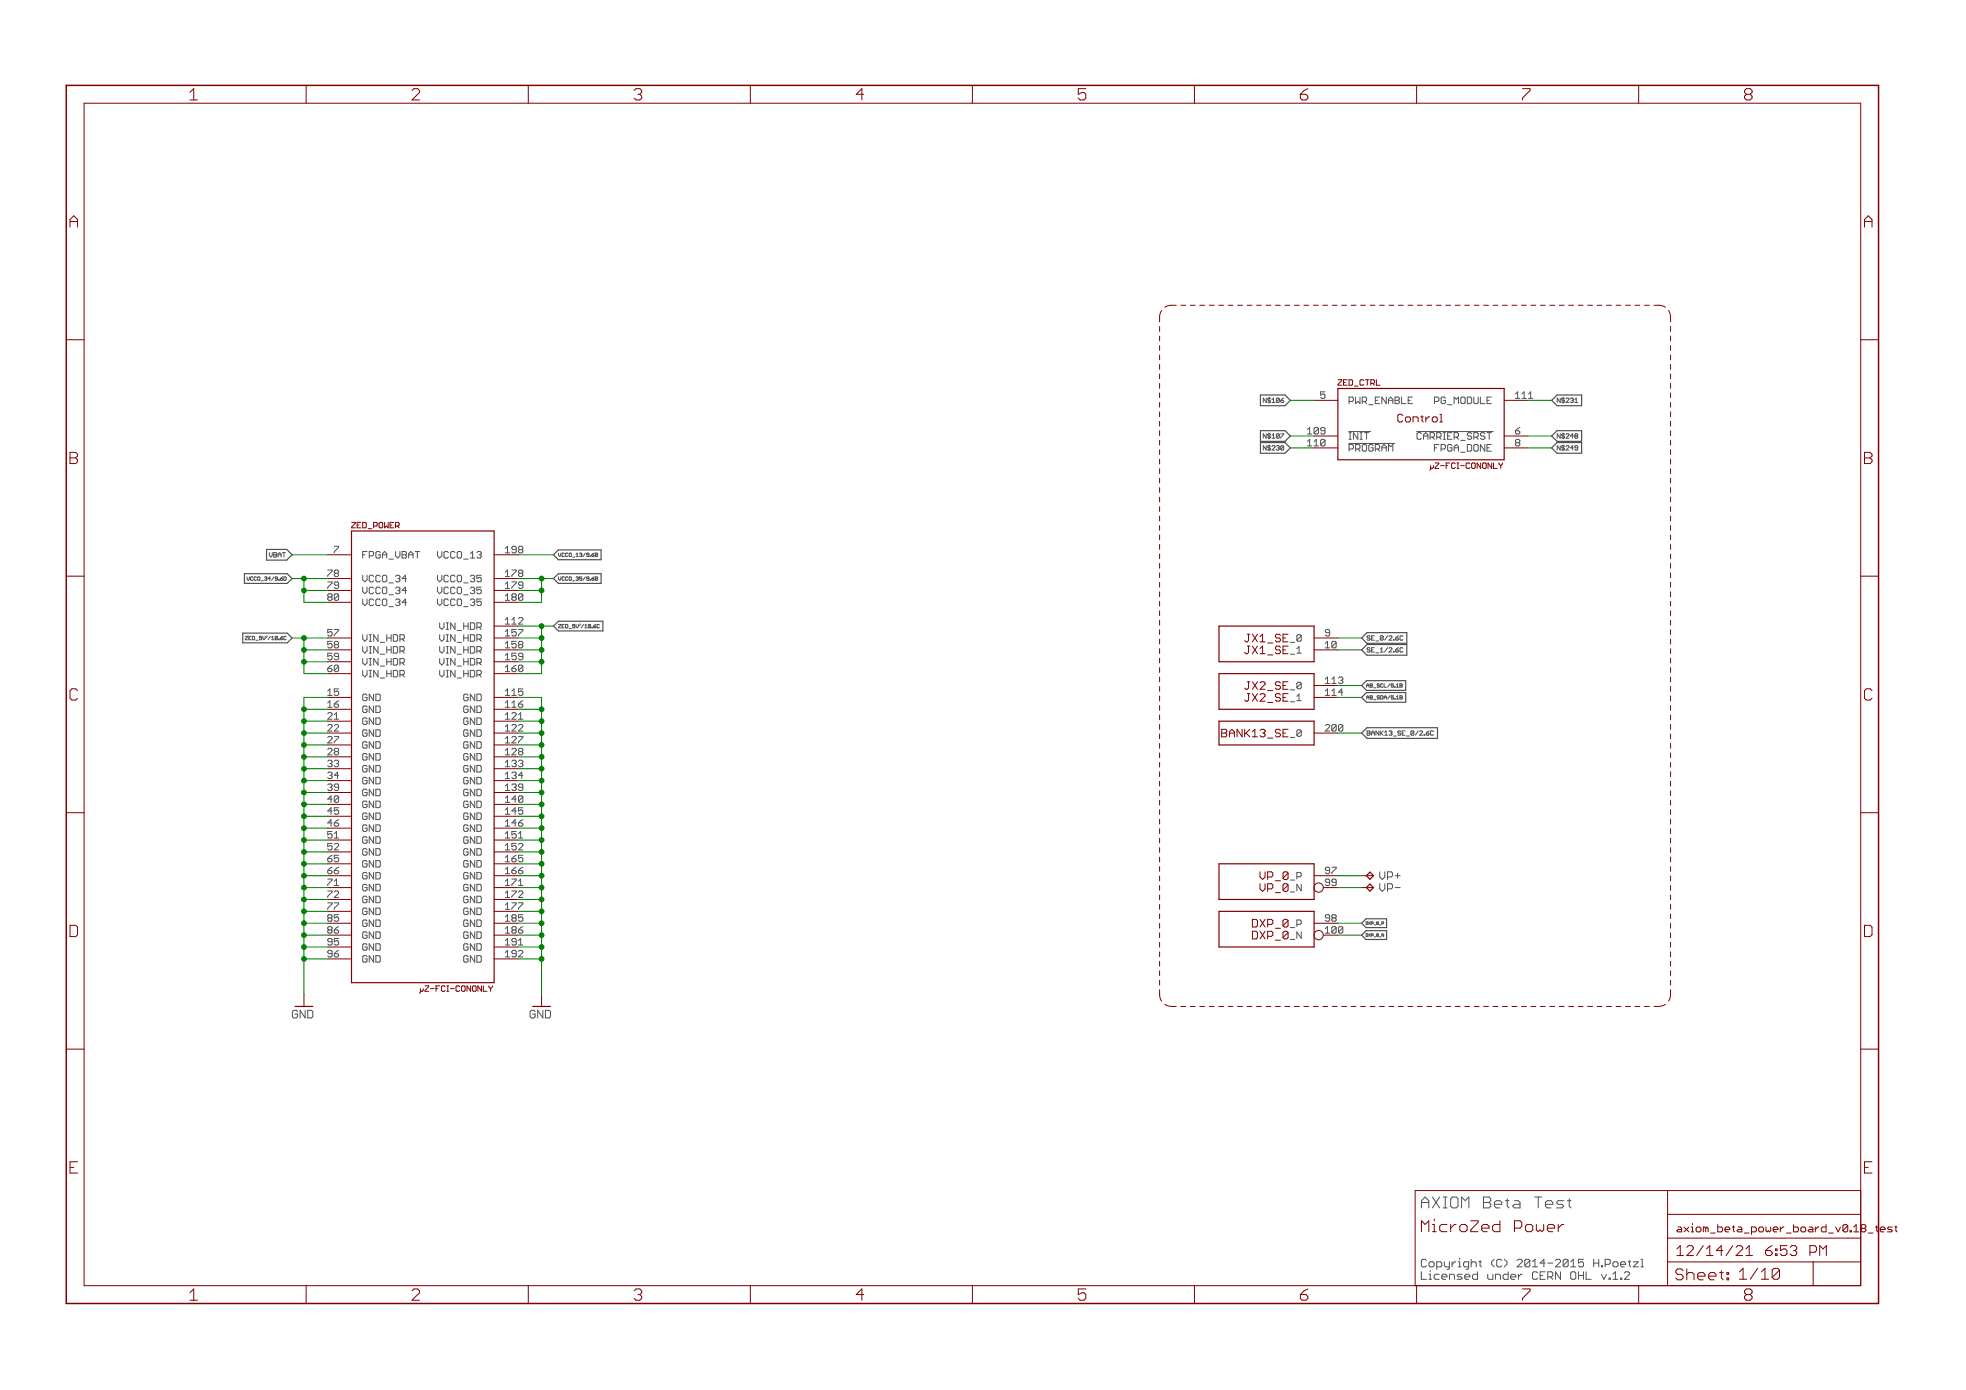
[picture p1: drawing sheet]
<svg xmlns="http://www.w3.org/2000/svg" width="420mm" height="297mm" viewBox="0 0 420 297" stroke-linecap="round" stroke-linejoin="round" font-family="sans-serif">
<g fill="none" stroke="#505050" stroke-width=".21">
<path d="M288.2 92.2h4.7M288.2 94.8h9.9M300.9 84.9h1M300.9 86.3h1M302.8 92.2h16.3M303.1 92.5l-.3 .2v.9l.3 .3M306.6 95v1.4M306.6 85.8h.7M306.6 95.7h.4M307.3 84.9h-.7v1.4M305.9 156.2l.5 .1M306.4 157l-.5 .1"/>
<path d="M295.3 199.5l.4 .6v-.6M295.6 197v.4M348.2 272v.3l-1 1.1h1"/>
</g>
<g fill="none" stroke="#505050" stroke-width=".25">
<path d="M269.4 84.4h5.2l1.2 1.2-1.2 1.1h-5.2zM269.4 92h5.2l1.2 1.2-1.2 1.1h-5.2zM269.4 94.6h5.2l1.2 1.1-1.2 1.2h-5.2zM331.6 95.7l1.2-1.1h5.2v2.3h-5.2zM331.6 85.6l1.2-1.2h5.2v2.3h-5.2zM331.6 93.2l1.2-1.2h5.2v2.3h-5.2zM57 117.4h4.3l1.1 1.2-1.1 1.1h-4.3zM118.3 118.6l1-1.1h9.2v2.1h-9.2zM51.9 135.3h9.5l1 1-1 1.1h-9.5zM52.2 122.6h9.2l1 1-1 1.1h-9.2zM118.3 123.6l1-1h9.2v2.1h-9.2zM118.3 133.8l1-1h9.5v2h-9.5z"/>
<path d="M291 136.3l1.1-1.1h8.6v2.3h-8.6zM291 138.9l1.1-1.2h8.6v2.3h-8.6zM291 146.5l1-1h8.4v2h-8.4zM291 149l1-1h8.4v2.1h-8.4zM291 156.7l1.1-1.2h15.1v2.3h-15.1zM291.9 196.3h4.4v1.9h-4.4l-.9-.9zM291.9 198.9h4.4v1.9h-4.4l-.9-1z"/>
</g>
<g fill="none" stroke="#800000" stroke-width=".21">
<path d="M65.4 18.2v3.9M112.9 18.2v3.9M160.4 18.2v3.9M207.8 18.2v3.9M255.3 18.2v3.9M302.7 18.2v3.9M350.2 18.2v3.9M18 22.1h379.7v252.6h-379.7zM14.2 72.6h3.8M247.8 69.8v1M247.8 71.8v1M247.8 73.9v1"/>
<path d="M247.8 75.9v1M247.8 77.9v1M247.8 79.9v1M248.2 66.4l-.4 1v1.4M251.4 65.2l-1.4 .1-1.1 .4M252.4 65.2h1M254.4 65.2h1M256.4 65.2h1.1M258.4 65.2h1.1M260.5 65.2h1M262.5 65.2h1M264.5 65.2h1"/>
<path d="M266.5 65.2h1M268.5 65.2h1.1M270.6 65.2h1M272.6 65.2h1M274.6 65.2h1M276.6 65.2h1.1M278.7 65.2h1M280.7 65.2h1M282.7 65.2h1M284.7 65.2h1M286.7 65.2h1.1M288.8 65.2h1"/>
<path d="M290.8 65.2h1M292.8 65.2h1M294.8 65.2h1M296.9 65.2h1M298.9 65.2h1M300.9 65.2h1M302.9 65.2h1M304.9 65.2h1.1M307 65.2h1M309 65.2h1M311 65.2h1M313 65.2h1"/>
<path d="M315 65.2h1.1M317.1 65.2h1M319.1 65.2h1M321.1 65.2h1M323.1 65.2h1.1M325.2 65.2h1M327.2 65.2h1M329.2 65.2h1M331.2 65.2h1.1M333.2 65.2h1.1M335.3 65.2h1M337.3 65.2h1"/>
<path d="M339.3 65.2h1M341.3 65.2h1M343.3 65.2h1.1M345.4 65.2h1M347.4 65.2h1M349.4 65.2h1M351.5 65.2h1M353.5 65.2l1.4 .1 1 .4M356.6 66.4l.4 1v1.4M357 69.8v1M357 71.8v1M357 73.9v1"/>
<path d="M357 75.9v1M357 77.9v1M357 79.9v1M397.7 72.6h3.8M247.8 81.9v1.1M247.8 84v1M247.8 86v1M247.8 88v1M247.8 90v1.1M247.8 92.1v1M247.8 94.1v1M247.8 96.1v1"/>
<path d="M247.8 98.1v1.1M280.8 93.2h5.1M280.8 85.6h5.1M280.8 95.7h5.1M305.7 99.5v.8l-.2 .2M305.7 99.9l.2 .2M321.5 93.2h5M321.5 85.6h5M321.5 95.7h5M357 81.9v1.1M357 84v1M357 86v1"/>
<path d="M357 88v1M357 90v1.1M357 92.1v1M357 94.1v1M357 96.1v1M357 98.1v1.1M70 118.6h5.1M105.6 118.6h5.1M247.8 100.2v1M247.8 102.2v1M247.8 104.2v1M247.8 106.2v1.1"/>
<path d="M247.8 108.3v1M247.8 110.3v1M247.8 112.3v1M247.8 114.3v1.1M247.8 116.4v1M247.8 118.4v1M357 100.2v1M357 102.2v1M357 104.2v1M357 106.2v1.1M357 108.3v1M357 110.3v1"/>
<path d="M357 112.3v1M357 114.3v1.1M357 116.4v1M357 118.4v1M14.2 123.1h3.8M70 123.6h5.1M70 126.2h5.1M70 128.7h5.1M70 136.3h5.1M70 138.9h5.1M105.6 123.6h5.1M105.6 126.2h5.1"/>
<path d="M105.6 128.7h5.1M105.6 136.3h5.1M105.6 138.9h5.1M105.6 133.8h5.1M247.8 120.4v1M247.8 122.4v1M247.8 124.5v1M247.8 126.5v1M247.8 128.5v1M247.8 130.5v1.1M247.8 132.5v1.1M247.8 134.6v1"/>
<path d="M247.8 136.6v1M247.8 138.6v1.1M280.8 136.3h5.1M280.8 138.9h5.1M357 120.4v1M357 122.4v1M357 124.5v1M357 126.5v1M357 128.5v1M357 130.5v1.1M357 132.5v1.1M357 134.6v1"/>
<path d="M357 136.6v1M357 138.6v1.1M397.7 123.1h3.8M70 149h5.1M70 151.6h5.1M70 154.1h5.1M70 156.7h5.1M70 159.2h5.1M70 141.4h5.1M70 144h5.1M105.6 149h5.1M105.6 151.6h5.1"/>
<path d="M105.6 154.1h5.1M105.6 156.7h5.1M105.6 159.2h5.1M105.6 141.4h5.1M105.6 144h5.1M247.8 140.7v1M247.8 142.7v1M247.8 144.7v1M247.8 146.7v1M247.8 148.7v1.1M247.8 150.8v1M247.8 152.8v1"/>
<path d="M247.8 154.8v1.1M247.8 156.8v1.1M247.8 158.9v1M261.1 156.7h.8M261.9 155.9h-.8v1.6h.8M280.8 149h5.1M280.8 156.7h5.1M280.8 146.5h5.1M357 140.7v1M357 142.7v1M357 144.7v1M357 146.7v1"/>
<path d="M357 148.7v1.1M357 150.8v1M357 152.8v1M357 154.8v1.1M357 156.8v1.1M357 158.9v1M14.2 173.7h3.8M70 161.7h5.1M70 164.3h5.1M70 166.8h5.1M70 169.4h5.1M70 171.9h5.1"/>
<path d="M70 174.4h5.1M70 177h5.1M70 179.5h5.1M105.6 161.7h5.1M105.6 164.3h5.1M105.6 166.8h5.1M105.6 169.4h5.1M105.6 171.9h5.1M105.6 174.4h5.1M105.6 177h5.1M105.6 179.5h5.1M247.8 160.9v1"/>
<path d="M247.8 162.9v1M247.8 164.9v1.1M247.8 167v1M247.8 169v1M247.8 171v1M247.8 173v1.1M247.8 175.1v1M247.8 177.1v1M247.8 179.1v1M357 160.9v1M357 162.9v1M357 164.9v1.1"/>
<path d="M357 167v1M357 169v1M357 171v1M357 173v1.1M357 175.1v1M357 177.1v1M357 179.1v1M397.7 173.7h3.8M70 182.1h5.1M70 184.6h5.1M70 187.1h5.1M70 189.7h5.1"/>
<path d="M70 192.2h5.1M70 194.8h5.1M70 197.3h5.1M70 199.8h5.1M105.6 182.1h5.1M105.6 184.6h5.1M105.6 187.1h5.1M105.6 189.7h5.1M105.6 192.2h5.1M105.6 194.8h5.1M105.6 197.3h5.1M105.6 199.8h5.1"/>
<path d="M247.8 181.1v1.1M247.8 183.2v1M247.8 185.2v1M247.8 187.2v1M247.8 189.2v1.1M247.8 191.3v1M247.8 193.3v1M247.8 195.3v1M247.8 197.3v1.1M247.8 199.3v1.1M280.8 187.1h5.1M280.8 197.3h5.1"/>
<path d="M291 187.1h2.5M291 189.7h2.5M357 181.1v1.1M357 183.2v1M357 185.2v1M357 187.2v1M357 189.2v1.1M357 191.3v1M357 193.3v1M357 195.3v1M357 197.3v1.1M357 199.3v1.1"/>
<path d="M65 212.5v2.6M70 202.4h5.1M70 204.9h5.1M89.9 211.3v.7l-.2 .2M89.9 211.6l.1 .2M105.6 202.4h5.1M105.6 204.9h5.1M115.7 212.5v2.6M247.8 211.5v1.4l.4 1M247.8 201.4v1M247.8 203.4v1M247.8 205.4v1.1"/>
<path d="M247.8 207.5v1M247.8 209.5v1M248.9 214.6l1.1 .4 1.4 .1M252.4 215.1h1M254.4 215.1h1M256.4 215.1h1.1M258.4 215.1h1.1M260.5 215.1h1M262.5 215.1h1M264.5 215.1h1M266.5 215.1h1M268.5 215.1h1.1"/>
<path d="M270.6 215.1h1M272.6 215.1h1M274.6 215.1h1M276.6 215.1h1.1M278.7 215.1h1M280.7 215.1h1M282.7 215.1h1M284.7 215.1h1M286.7 215.1h1.1M288.8 215.1h1M290.8 215.1h1M292.8 215.1h1"/>
<path d="M294.8 215.1h1M296.9 215.1h1M298.9 215.1h1M300.9 215.1h1M302.9 215.1h1M304.9 215.1h1.1M307 215.1h1M309 215.1h1M311 215.1h1M313 215.1h1M315 215.1h1.1M317.1 215.1h1"/>
<path d="M319.1 215.1h1M321.1 215.1h1M323.1 215.1h1.1M325.2 215.1h1M327.2 215.1h1M329.2 215.1h1M331.2 215.1h1.1M333.2 215.1h1.1M335.3 215.1h1M337.3 215.1h1M339.3 215.1h1M341.3 215.1h1"/>
<path d="M343.3 215.1h1.1M345.4 215.1h1M347.4 215.1h1M349.4 215.1h1M351.5 215.1h1M355.9 214.6l-1 .4-1.4 .1M357 211.5v1.4l-.4 1M357 201.4v1M357 203.4v1M357 205.4v1.1M357 207.5v1M357 209.5v1"/>
<path d="M14.2 224.2h3.8M397.7 224.2h3.8M356.4 254.4v20.3M356.4 259.5h41.3M397.7 254.4h-95.3v20.3M65.4 274.7v3.9M112.9 274.7v3.9M160.4 274.7v3.9M207.8 274.7v3.9M255.3 274.7v3.9M302.7 274.7v3.9M350.2 274.7v3.9"/>
<path d="M356.4 269.7h41.3M356.4 264.6h41.3M387.5 269.7v5"/>
<circle cx="281.8" cy="199.8" r=".99"/>
<circle cx="281.8" cy="189.7" r=".99"/>
</g>
<path d="M285.9 83h35.6v15.3h-35.6zM75.1 113.5h30.5v96.5h-30.5zM260.5 133.8h20.3v7.6h-20.3zM260.5 144h20.3v7.6h-20.3zM260.5 154.1h20.3v5.1h-20.3zM260.5 184.6h20.3v7.6h-20.3zM260.5 194.8h20.3v7.6h-20.3zM292.8 186.4l.7 .7-.7 .8-.8-.8zM292.8 188.9l.7 .8-.7 .7-.8-.7z" fill="none" stroke="#800000" stroke-width=".25"/>
<path d="M14.2 18.2h387.3v260.4h-387.3z" fill="none" stroke="#800000" stroke-width=".32"/>
<g fill="none" stroke="#008000" stroke-width=".21">
<path d="M275.8 85.6h5M275.8 93.2h5M275.8 95.7h5M326.5 85.6h5.1M326.5 93.2h5.1M326.5 95.7h5.1M62.4 118.6h7.6M110.7 118.6h7.6M62.4 123.6h7.6M62.4 136.3h7.6M65 123.6v5.1h5M65 126.2h5"/>
<path d="M65 136.3v7.7h5M65 138.9h5M110.7 126.2h5M110.7 123.6h7.6M110.7 133.8h7.6M110.7 136.3h5M110.7 138.9h5M115.7 123.6v5.1h-5M115.7 133.8v10.2h-5M285.9 136.3h5.1M285.9 138.9h5.1M65 141.4h5"/>
<path d="M65 151.6h5M65 154.1h5M65 156.7h5M65 159.2h5M70 149h-5v63.5M110.7 149h5v63.5M110.7 141.4h5M110.7 151.6h5M110.7 154.1h5M110.7 156.7h5M110.7 159.2h5M285.9 149h5.1"/>
<path d="M285.9 156.7h5.1M285.9 146.5h5.1M65 161.7h5M65 164.3h5M65 166.8h5M65 169.4h5M65 171.9h5M65 174.4h5M65 177h5M65 179.5h5M110.7 161.7h5M110.7 164.3h5"/>
<path d="M110.7 166.8h5M110.7 169.4h5M110.7 171.9h5M110.7 174.4h5M110.7 177h5M110.7 179.5h5M65 182.1h5M65 184.6h5M65 187.1h5M65 189.7h5M65 192.2h5M65 194.8h5"/>
<path d="M65 197.3h5M65 199.8h5M110.7 182.1h5M110.7 184.6h5M110.7 187.1h5M110.7 189.7h5M110.7 192.2h5M110.7 194.8h5M110.7 197.3h5M110.7 199.8h5M285.9 187.1h5.1M285.9 189.7h5.1"/>
<path d="M285.9 197.3h5.1M285.9 199.8h5.1M65 202.4h5M65 204.9h5M110.7 202.4h5M110.7 204.9h5"/>
</g>
<g fill="#008000" stroke="#008000" stroke-width=".21">
<circle cx="115.7" cy="126.2" r=".51"/>
<circle cx="115.7" cy="123.6" r=".51"/>
<circle cx="65" cy="126.2" r=".51"/>
<circle cx="65" cy="123.6" r=".51"/>
<circle cx="115.7" cy="136.3" r=".51"/>
<circle cx="115.7" cy="138.9" r=".51"/>
<circle cx="115.7" cy="141.4" r=".51"/>
<circle cx="115.7" cy="133.8" r=".51"/>
<circle cx="65" cy="141.4" r=".51"/>
<circle cx="65" cy="138.9" r=".51"/>
<circle cx="65" cy="136.3" r=".51"/>
<circle cx="65" cy="151.6" r=".51"/>
<circle cx="65" cy="154.1" r=".51"/>
<circle cx="65" cy="156.7" r=".51"/>
<circle cx="65" cy="159.2" r=".51"/>
<circle cx="65" cy="161.7" r=".51"/>
<circle cx="65" cy="164.3" r=".51"/>
<circle cx="65" cy="166.8" r=".51"/>
<circle cx="65" cy="169.4" r=".51"/>
<circle cx="65" cy="171.9" r=".51"/>
<circle cx="65" cy="174.4" r=".51"/>
<circle cx="65" cy="177" r=".51"/>
<circle cx="65" cy="179.5" r=".51"/>
<circle cx="65" cy="182.1" r=".51"/>
<circle cx="65" cy="184.6" r=".51"/>
<circle cx="65" cy="187.1" r=".51"/>
<circle cx="65" cy="189.7" r=".51"/>
<circle cx="65" cy="192.2" r=".51"/>
<circle cx="65" cy="194.8" r=".51"/>
<circle cx="65" cy="197.3" r=".51"/>
<circle cx="65" cy="199.8" r=".51"/>
<circle cx="65" cy="202.4" r=".51"/>
<circle cx="65" cy="204.9" r=".51"/>
<circle cx="115.7" cy="151.6" r=".51"/>
<circle cx="115.7" cy="154.1" r=".51"/>
<circle cx="115.7" cy="156.7" r=".51"/>
<circle cx="115.7" cy="159.2" r=".51"/>
<circle cx="115.7" cy="161.7" r=".51"/>
<circle cx="115.7" cy="164.3" r=".51"/>
<circle cx="115.7" cy="166.8" r=".51"/>
<circle cx="115.7" cy="169.4" r=".51"/>
<circle cx="115.7" cy="171.9" r=".51"/>
<circle cx="115.7" cy="174.4" r=".51"/>
<circle cx="115.7" cy="177" r=".51"/>
<circle cx="115.7" cy="179.5" r=".51"/>
<circle cx="115.7" cy="182.1" r=".51"/>
<circle cx="115.7" cy="184.6" r=".51"/>
<circle cx="115.7" cy="187.1" r=".51"/>
<circle cx="115.7" cy="189.7" r=".51"/>
<circle cx="115.7" cy="192.2" r=".51"/>
<circle cx="115.7" cy="194.8" r=".51"/>
<circle cx="115.7" cy="197.3" r=".51"/>
<circle cx="115.7" cy="199.8" r=".51"/>
<circle cx="115.7" cy="202.4" r=".51"/>
<circle cx="115.7" cy="204.9" r=".51"/>
</g>
<g font-size="3.7" fill="#800000">
<text x="40.5" y="21.4">1</text>
<text x="88" y="21.4">2</text>
<text x="135.5" y="21.4">3</text>
<text x="182.9" y="21.4">4</text>
<text x="230.4" y="21.4">5</text>
<text x="277.8" y="21.4">6</text>
<text x="325.3" y="21.4">7</text>
<text x="372.8" y="21.4">8</text>
<text x="14.9" y="48.6">A</text>
<text x="398.4" y="48.6">A</text>
<text x="14.9" y="99.2">B</text>
<text x="398.4" y="99.2">B</text>
<text x="14.9" y="149.7">C</text>
<text x="398.4" y="149.7">C</text>
<text x="14.9" y="200.2">D</text>
<text x="398.4" y="200.2">D</text>
<text x="14.9" y="250.8">E</text>
<text x="398.4" y="250.8">E</text>
<text x="40.5" y="277.9">1</text>
<text x="88" y="277.9">2</text>
<text x="135.5" y="277.9">3</text>
<text x="182.9" y="277.9">4</text>
<text x="230.4" y="277.9">5</text>
<text x="277.8" y="277.9">6</text>
<text x="325.3" y="277.9">7</text>
<text x="372.8" y="277.9">8</text>
</g>
<text font-size="3.6" fill="#505050" x="303.6" y="258.2">AXIOM Beta Test</text>
<g font-size="3.6" fill="#800000">
<text x="303.6" y="263.3">MicroZed Power</text>
<text x="358" y="273.6">Sheet: 1/10</text>
</g>
<g font-size="3.2" fill="#800000">
<text x="358.2" y="268.4">12/14/21</text>
<text x="375.8" y="268.4">6:53 PM</text>
</g>
<g font-size="2.5" fill="#800000">
<text x="298.4" y="90.2">Control</text>
<text x="266.7" y="137.2">JX1_SE</text>
<text x="266.7" y="139.8">JX1_SE</text>
<text x="266.7" y="147.4">JX2_SE</text>
<text x="266.7" y="149.9">JX2_SE</text>
<text x="262.2" y="157.5">BANK13_SE</text>
<text x="269.7" y="188">VP_0</text>
<text x="269.7" y="190.6">VP_0</text>
<text x="268.2" y="198.2">DXP_0</text>
<text x="268.2" y="200.7">DXP_0</text>
<text x="62.4" y="217.6">GND</text>
<text x="113.1" y="217.6">GND</text>
</g>
<g font-size="2.5" fill="#505050">
<text x="294.7" y="188">VP+</text>
<text x="294.7" y="190.6">VP-</text>
<text x="303.6" y="270.8">Copyright (C) 2014-2015 H.Poetzl</text>
<text x="303.6" y="273.5">Licensed under CERN OHL v.1.2</text>
</g>
<g font-size="2.3" fill="#800000">
<text x="358.2" y="263.3">axiom_beta_power_board_v0.18</text>
<text x="397.9" y="263.3">_test</text>
</g>
<g font-size="2.1" fill="#505050">
<text x="282.2" y="85.2">5</text>
<text x="288.2" y="86.3">PWR_ENABLE</text>
<text x="307.5" y="86.3">PG_MODULE</text>
<text x="323.7" y="85.2">111</text>
<text x="279.6" y="92.8">109</text>
<text x="279.6" y="95.4">110</text>
<text x="288.2" y="93.9">INIT</text>
<text x="303.6" y="93.9">CARRIER_SRST</text>
<text x="323.7" y="92.8">6</text>
<text x="323.7" y="95.4">8</text>
<text x="288.2" y="96.5">PROGRAM</text>
<text x="307.5" y="96.5">FPGA_DONE</text>
<text x="71.4" y="118.2">7</text>
<text x="77.4" y="119.3">FPGA_VBAT</text>
<text x="94.2" y="119.3">VCCO_13</text>
<text x="107.9" y="118.2">198</text>
<text x="70.1" y="125.8">79</text>
<text x="70.1" y="123.3">78</text>
<text x="77.4" y="124.4">VCCO_34</text>
<text x="94.2" y="124.4">VCCO_35</text>
<text x="107.9" y="123.3">178</text>
<text x="107.9" y="125.8">179</text>
<text x="70.1" y="128.4">80</text>
<text x="77.4" y="129.5">VCCO_34</text>
<text x="77.4" y="126.9">VCCO_34</text>
<text x="94.2" y="126.9">VCCO_35</text>
<text x="94.2" y="129.5">VCCO_35</text>
<text x="107.9" y="128.4">180</text>
<text x="70.1" y="136">57</text>
<text x="77.4" y="137.1">VIN_HDR</text>
<text x="94.2" y="137.1">VIN_HDR</text>
<text x="94.2" y="134.6">VIN_HDR</text>
<text x="107.9" y="136">157</text>
<text x="107.9" y="133.4">112</text>
<text x="275.9" y="137.1">_0</text>
<text x="283.1" y="136">9</text>
<text x="70.1" y="143.6">60</text>
<text x="70.1" y="141.1">59</text>
<text x="70.1" y="138.5">58</text>
<text x="77.4" y="142.2">VIN_HDR</text>
<text x="77.4" y="139.6">VIN_HDR</text>
<text x="94.2" y="139.6">VIN_HDR</text>
<text x="94.2" y="142.2">VIN_HDR</text>
<text x="107.9" y="138.5">158</text>
<text x="107.9" y="141.1">159</text>
<text x="107.9" y="143.6">160</text>
<text x="275.9" y="139.6">_1</text>
<text x="283.1" y="138.5">10</text>
<text x="70.1" y="148.7">15</text>
<text x="77.4" y="149.8">GND</text>
<text x="77.4" y="144.7">VIN_HDR</text>
<text x="94.2" y="144.7">VIN_HDR</text>
<text x="99.3" y="149.8">GND</text>
<text x="107.9" y="148.7">115</text>
<text x="275.9" y="147.3">_0</text>
<text x="275.9" y="149.8">_1</text>
<text x="283.1" y="146.1">113</text>
<text x="283.1" y="148.7">114</text>
<text x="70.1" y="151.2">16</text>
<text x="70.1" y="153.8">21</text>
<text x="77.4" y="152.3">GND</text>
<text x="77.4" y="154.9">GND</text>
<text x="99.3" y="152.3">GND</text>
<text x="99.3" y="154.9">GND</text>
<text x="107.9" y="151.2">116</text>
<text x="107.9" y="153.8">121</text>
<text x="70.1" y="156.3">22</text>
<text x="70.1" y="158.8">27</text>
<text x="70.1" y="161.4">28</text>
<text x="77.4" y="157.4">GND</text>
<text x="77.4" y="160">GND</text>
<text x="99.3" y="157.4">GND</text>
<text x="99.3" y="160">GND</text>
<text x="107.9" y="156.3">122</text>
<text x="107.9" y="158.8">127</text>
<text x="107.9" y="161.4">128</text>
<text x="275.9" y="157.4">_0</text>
<text x="283.1" y="156.3">200</text>
<text x="70.1" y="163.9">33</text>
<text x="70.1" y="166.5">34</text>
<text x="77.4" y="162.5">GND</text>
<text x="77.4" y="165">GND</text>
<text x="77.4" y="167.6">GND</text>
<text x="99.3" y="162.5">GND</text>
<text x="99.3" y="165">GND</text>
<text x="99.3" y="167.6">GND</text>
<text x="107.9" y="163.9">133</text>
<text x="107.9" y="166.5">134</text>
<text x="70.1" y="169">39</text>
<text x="70.1" y="171.5">40</text>
<text x="77.4" y="170.1">GND</text>
<text x="77.4" y="172.7">GND</text>
<text x="99.3" y="170.1">GND</text>
<text x="99.3" y="172.7">GND</text>
<text x="107.9" y="169">139</text>
<text x="107.9" y="171.5">140</text>
<text x="70.1" y="174.1">45</text>
<text x="70.1" y="176.6">46</text>
<text x="70.1" y="179.2">51</text>
<text x="77.4" y="175.2">GND</text>
<text x="77.4" y="177.7">GND</text>
<text x="99.3" y="175.2">GND</text>
<text x="99.3" y="177.7">GND</text>
<text x="107.9" y="174.1">145</text>
<text x="107.9" y="176.6">146</text>
<text x="107.9" y="179.2">151</text>
<text x="70.1" y="181.7">52</text>
<text x="70.1" y="184.2">65</text>
<text x="77.4" y="180.3">GND</text>
<text x="77.4" y="182.8">GND</text>
<text x="77.4" y="185.4">GND</text>
<text x="99.3" y="180.3">GND</text>
<text x="99.3" y="182.8">GND</text>
<text x="99.3" y="185.4">GND</text>
<text x="107.9" y="181.7">152</text>
<text x="107.9" y="184.2">165</text>
<text x="70.1" y="186.8">66</text>
<text x="70.1" y="189.3">71</text>
<text x="70.1" y="191.9">72</text>
<text x="77.4" y="187.9">GND</text>
<text x="77.4" y="190.4">GND</text>
<text x="99.3" y="187.9">GND</text>
<text x="99.3" y="190.4">GND</text>
<text x="107.9" y="186.8">166</text>
<text x="107.9" y="189.3">171</text>
<text x="107.9" y="191.9">172</text>
<text x="283.1" y="186.8">97</text>
<text x="70.1" y="194.4">77</text>
<text x="70.1" y="196.9">85</text>
<text x="77.4" y="193">GND</text>
<text x="77.4" y="195.5">GND</text>
<text x="99.3" y="193">GND</text>
<text x="99.3" y="195.5">GND</text>
<text x="107.9" y="194.4">177</text>
<text x="107.9" y="196.9">185</text>
<text x="283.1" y="196.9">98</text>
<text x="70.1" y="199.5">86</text>
<text x="70.1" y="202">95</text>
<text x="77.4" y="198">GND</text>
<text x="77.4" y="200.6">GND</text>
<text x="77.4" y="203.1">GND</text>
<text x="99.3" y="198">GND</text>
<text x="99.3" y="200.6">GND</text>
<text x="99.3" y="203.1">GND</text>
<text x="107.9" y="199.5">186</text>
<text x="107.9" y="202">191</text>
<text x="70.1" y="204.6">96</text>
<text x="77.4" y="205.7">GND</text>
<text x="99.3" y="205.7">GND</text>
<text x="107.9" y="204.6">192</text>
</g>
<g font-size="2.1" fill="#800000">
<text x="275.9" y="190.4">_N</text>
<text x="275.9" y="187.9">_P</text>
<text x="283.1" y="189.3">99</text>
<text x="275.9" y="200.6">_N</text>
<text x="275.9" y="198">_P</text>
<text x="283.1" y="199.5">100</text>
</g>
<g font-size="1.8" fill="#800000">
<text x="285.9" y="82.4">ZED_CTRL</text>
<text x="306.3" y="100.1">µZ-FCI-CONONLY</text>
<text x="75.1" y="112.8">ZED_POWER</text>
<text x="90.4" y="211.9">µZ-FCI-CONONLY</text>
</g>
<g font-size="1.4" fill="#505050">
<text x="270.3" y="86.1">N$106</text>
<text x="332.7" y="86.1">N$231</text>
<text x="270.3" y="93.7">N$107</text>
<text x="332.7" y="93.7">N$248</text>
<text x="270.3" y="96.2">N$230</text>
<text x="332.7" y="96.2">N$249</text>
<text x="57.8" y="119.1">VBAT</text>
<text x="292.1" y="136.8">SE_0/2.6C</text>
<text x="292.1" y="139.4">SE_1/2.6C</text>
<text x="292.1" y="157.2">BANK13_SE_0/2.6C</text>
</g>
<g font-size="1.1" fill="#505050">
<text x="119.3" y="119">VCCO_13/9.6B</text>
<text x="52.9" y="124">VCCO_34/9.6D</text>
<text x="119.3" y="124">VCCO_35/9.6B</text>
<text x="52.2" y="136.7">ZED_5V'/10.6C</text>
<text x="119.3" y="134.2">ZED_5V'/10.6C</text>
<text x="292" y="146.9">AB_SCL/5.1B</text>
<text x="292" y="149.4">AB_SDA/5.1B</text>
</g>
<g font-size=".8" fill="#505050">
<text x="291.9" y="197.6">DXP_0_P</text>
<text x="291.9" y="200.1">DXP_0_N</text>
</g>
</svg>
